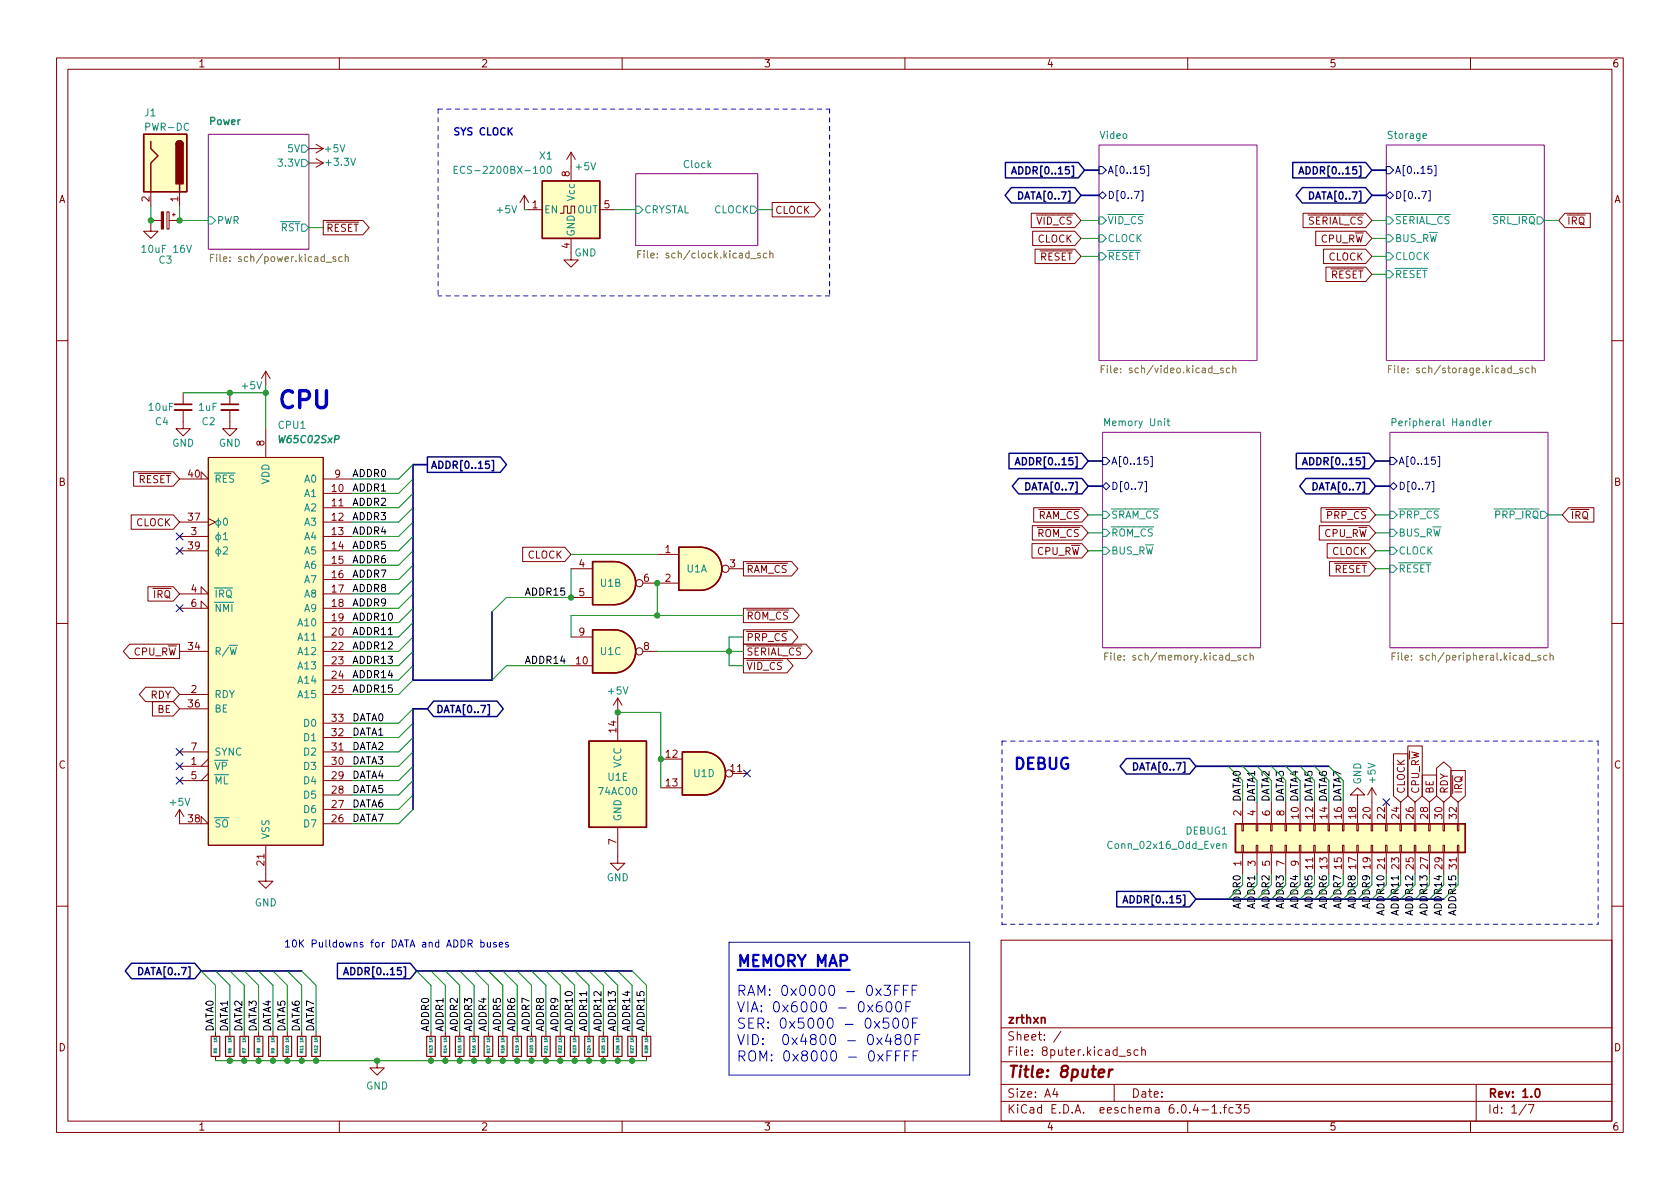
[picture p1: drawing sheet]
<svg xmlns="http://www.w3.org/2000/svg" width="297mm" height="210mm" viewBox="0 0 297 210" stroke-linecap="round" stroke-linejoin="round" font-family="sans-serif">
<g fill="none" stroke="#840000" stroke-width=".18">
<path d="M10 10.2h277v190.1h-277zM12 12.2h273v186.1h-273zM60 10.2v2M110 10.2v2M160 10.2v2M210 10.2v2M260 10.2v2M26.7 39.6v1.3h1.2l-1.2 1.3-1.3-1.3h1.3M26.7 33.9v2.5M26.7 39h1.8M29.5 37.5h.4v3h-.4zM29.9 39h1.8"/>
<path d="M30.5 38h.5M30.7 37.7v.5M31.7 33.9v2.5M54.6 28.8h2.5M54.6 26.3h2.5M55.9 28.1l1.2 .7M55.9 25.5l1.2 .8M57.1 39h7.1l1.1 1.3-1.1 1.2h-7.1zM57.1 28.8l-1.2 .8M57.1 26.3l-1.2 .7M92.7 34.5l-.8 1.3M92.7 34.5v2.6"/>
<path d="M92.7 34.5l.8 1.3M93.3 37.1h2.6M99.1 37.7h.6v-1.3h.6v1.3h.7v-1.3h.6v1.3M101 26.9l-.8 1.3M101 26.9v5.1M101 26.9l.7 1.3M106 37.1h2.6M136.5 35.8h7.5l1.1 1.3-1.1 1.2h-7.5zM182.3 37.7h7.7l1.1 1.3-1.1 1.3h-7.7zM230.4 37.7h11.1l1.1 1.3-1.1 1.3h-11.1zM276.7 37.7h4.5v2.6h-4.5l-1.1-1.3zM101 42.2v3.8h1.2l-1.2 1.2-1.3-1.2h1.3"/>
<path d="M182.6 40.9h7.4l1.1 1.3-1.1 1.2h-7.4zM183 44.1h7l1.1 1.2-1.1 1.3h-7zM232.6 40.9h8.9l1.1 1.3-1.1 1.2h-8.9zM234 44.1h7.5l1.1 1.2-1.1 1.3h-7.5zM234.4 47.2h7.1l1.1 1.3-1.1 1.3h-7.1zM10 60.2h2M32.4 72.5v3.3h1.3l-1.3 1.3-1.3-1.3h1.3M32.4 69.5v2M40.6 72.5v3.3h1.3l-1.3 1.3-1.2-1.3h1.2M40.6 69.5v2M47 65.7l-.8 1.2M47 65.7v2.5"/>
<path d="M47 75.8v5.1M47 65.7l.8 1.2M285 60.2h2M23.2 91.1h7.4l1.1 1.2-1.1 1.3h-7.4zM23.6 83.4h7l1.1 1.3-1.1 1.3h-7zM31.7 84.7h5.1l-1.2-1.3v1.3M31.7 92.3h5.1M31.7 94.9h5.1M31.7 97.4h5.1M36.8 80.9h20.3v68.6h-20.3zM36.8 91.7l1.3 .6-1.3 .7M57.1 87.2h5.1"/>
<path d="M57.1 89.8h5.1M57.1 92.3h5.1M57.1 94.9h5.1M57.1 97.4h5.1M57.1 99.9h5.1M57.1 84.7h5.1M92.4 96.8h7.5l1.1 1.2-1.1 1.3h-7.5zM116.2 98h3.8M131.4 99.3h8.6l1.1 1.3-1.1 1.2h-8.6zM182.5 96.1h8.8l1.1 1.3-1.1 1.3h-8.8zM182.5 93h8.8l1.1 1.2-1.1 1.3h-8.8zM182.8 89.8h8.5l1.1 1.3-1.1 1.2h-8.5z"/>
<path d="M233.3 93h8.8l1.1 1.2-1.1 1.3h-8.8zM233.6 89.8h8.5l1.1 1.3-1.1 1.2h-8.5zM234.7 96.1h7.4l1.1 1.3-1.1 1.3h-7.4zM235.1 99.3h7l1.1 1.3-1.1 1.2h-7zM277.3 89.8h4.5v2.5h-4.5l-1.1-1.2zM10 110.2h2M22.9 113.9h8.8v2.6h-8.8l-1.1-1.3zM26.2 103.8h4.4l1.1 1.2-1.1 1.3h-4.4zM31.7 105h5.1l-1.2-1.2v1.2M31.7 107.6h5.1l-1.2-1.3v1.3M31.7 115.2h5.1M57.1 117.7h5.1"/>
<path d="M57.1 115.2h5.1M57.1 112.6h5.1M57.1 102.5h5.1M57.1 105h5.1M57.1 107.6h5.1M57.1 110.1h5.1M101 117.7h3.8M101 112.6h3.8M101 100.6h3.8M101 105.7h3.8M113.7 115.2h2.5M113.7 103.1h6.3"/>
<path d="M128.9 100.6h2.5M131.4 107.6h8.8l1.1 1.2-1.1 1.3h-8.8zM131.4 116.5h7.7l1.1 1.2-1.1 1.3h-7.7zM131.4 113.9h11.1l1.1 1.3-1.1 1.3h-11.1zM131.4 111.4h8.6l1.1 1.2-1.1 1.3h-8.6zM285 110.2h2M25.7 121.5h4.9l1.1 1.3-1.1 1.3h-4.9l-1.1-1.3zM26.9 124.1h3.7l1.1 1.2-1.1 1.3h-3.7zM31.7 135.5h5.1M31.7 122.8h5.1M31.7 138h5.1M31.7 133h5.1"/>
<path d="M31.7 125.3h5.1M36.8 134.2l-1.2 1.3M36.8 136.8l-1.2 1.2M57.1 135.5h5.1M57.1 122.8h5.1M57.1 120.3h5.1M57.1 138h5.1M57.1 133h5.1M57.1 130.4h5.1M57.1 127.9h5.1M109.2 123.4l-.7 1.3M109.2 123.4v7.7"/>
<path d="M109.2 123.4l.8 1.3M116.8 134.2h3.8M116.8 139.3h3.8M129.5 136.8h2.6M242.6 139.3l-.8 1.3M242.6 139.3v6.4M242.6 139.3l.7 1.3M246.4 133.3h2.5v7.4l-1.3 1.2-1.2-1.2zM248.9 131.9h2.6v8.8l-1.3 1.2-1.3-1.2zM251.5 137.1h2.5v3.6l-1.3 1.2-1.2-1.2zM254 135.8l1.3-1.1 1.2 1.1v4.9l-1.2 1.2-1.3-1.2zM256.5 136.3h2.6v4.4l-1.3 1.2-1.3-1.2z"/>
<path d="M31.7 143.1v2.6h5.1l-1.2-1.3v1.3M31.7 143.1l-.7 1.3M31.7 143.1l.8 1.3M47 149.5v6.3h1.3l-1.3 1.3-1.3-1.3h1.3M57.1 145.7h5.1M57.1 143.1h5.1M57.1 140.6h5.1M109.2 146.3v6.3h1.3l-1.3 1.3-1.3-1.3h1.3M219.6 149.5h.2v1.2h-.2zM219.6 145.7h.2v1.2h-.2zM219.7 141.9v3.8M219.7 150.7v3.9"/>
<path d="M222.1 149.5h.3v1.2h-.3zM222.1 145.7h.3v1.2h-.3zM222.2 141.9v3.8M222.2 150.7v3.9M224.7 149.5h.2v1.2h-.2zM224.7 145.7h.2v1.2h-.2zM224.8 141.9v3.8M224.8 150.7v3.9M227.2 149.5h.3v1.2h-.3zM227.2 145.7h.3v1.2h-.3zM227.3 141.9v3.8M227.3 150.7v3.9"/>
<path d="M229.7 149.5h.3v1.2h-.3zM229.7 145.7h.3v1.2h-.3zM229.9 141.9v3.8M229.9 150.7v3.9M232.3 149.5h.2v1.2h-.2zM232.3 145.7h.2v1.2h-.2zM232.4 141.9v3.8M232.4 150.7v3.9M234.8 149.5h.3v1.2h-.3zM234.8 145.7h.3v1.2h-.3zM234.9 141.9v3.8M234.9 150.7v3.9"/>
<path d="M237.4 149.5h.2v1.2h-.2zM237.4 145.7h.2v1.2h-.2zM237.5 141.9v3.8M237.5 150.7v3.9M239.9 149.5h.3v1.2h-.3zM239.9 145.7h.3v1.2h-.3zM240 140.6h1.3l-1.3-1.3-1.2 1.3h1.2v5.1M240 150.7v3.9M242.4 149.5h.3v1.2h-.3zM242.4 145.7h.3v1.2h-.3zM242.6 150.7v3.9M245 149.5h.2v1.2h-.2z"/>
<path d="M245 145.7h.2v1.2h-.2zM245.1 141.9v3.8M245.1 150.7v3.9M247.5 149.5h.3v1.2h-.3zM247.5 145.7h.3v1.2h-.3zM247.6 141.9v3.8M247.6 150.7v3.9M250.1 149.5h.2v1.2h-.2zM250.1 145.7h.2v1.2h-.2zM250.2 141.9v3.8M250.2 150.7v3.9M252.6 149.5h.3v1.2h-.3z"/>
<path d="M252.6 145.7h.3v1.2h-.3zM252.7 141.9v3.8M252.7 150.7v3.9M255.1 149.5h.3v1.2h-.3zM255.1 145.7h.3v1.2h-.3zM255.3 141.9v3.8M255.3 150.7v3.9M257.7 149.5h.2v1.2h-.2zM257.7 145.7h.2v1.2h-.2zM257.8 141.9v3.8M257.8 150.7v3.9M10 160.2h2"/>
<path d="M177 166.3h108v32h-108zM285 160.2h2M38.1 182.5v.8M38.1 186.8v.8M40.6 182.5v.8M40.6 186.8v.8M43.2 182.5v.8M43.2 186.8v.8M45.7 182.5v.8M45.7 186.8v.8M48.3 182.5v.8M48.3 186.8v.8"/>
<path d="M50.8 182.5v.8M50.8 186.8v.8M53.3 182.5v.8M53.3 186.8v.8M55.9 182.5v.8M55.9 186.8v.8M60 198.3v2M66.7 187.6v1.2h1.2l-1.2 1.3-1.3-1.3h1.3M76.2 182.5v.8M76.2 186.8v.8M78.7 182.5v.8M78.7 186.8v.8"/>
<path d="M81.3 182.5v.8M81.3 186.8v.8M83.8 182.5v.8M83.8 186.8v.8M86.4 182.5v.8M86.4 186.8v.8M88.9 182.5v.8M88.9 186.8v.8M91.4 182.5v.8M91.4 186.8v.8M94 182.5v.8M94 186.8v.8"/>
<path d="M96.5 182.5v.8M96.5 186.8v.8M99.1 182.5v.8M99.1 186.8v.8M101.6 182.5v.8M101.6 186.8v.8M104.1 182.5v.8M104.1 186.8v.8M106.7 182.5v.8M106.7 186.8v.8M109.2 182.5v.8M109.2 186.8v.8"/>
<path d="M110 198.3v2M111.8 182.5v.8M111.8 186.8v.8M114.3 182.5v.8M114.3 186.8v.8M160 198.3v2M177 194.8h108M177 191.8h108M177 187.8h108M177 181.8h108M186.5 192.5l-.4 1h1M186.9 193v1"/>
<path d="M187.6 182.4l-1.3 1.9M197 191.8v3M197.9 186.8h1.1M199.9 185.7l-.4-.1-.2 .2 .1 .3 .5 .1v.4h-.6M201.2 185.7l-.4-.1-.3 .3v.4l.1 .3h.6M201.9 185.8l.2-.2 .3 .1 .1 .9M201.9 185.1v1.5M210 198.3v2M212.5 196.3h1.1M214.3 195.8l.4-.5v1.5M214.3 196.8h.8M215.8 196.7v.1"/>
<path d="M216.3 195.8h.6M216.9 195.3l-.4 .2v1.3M218 195.9l-.4-.1-.3 .3v.4l.1 .3h.6M218.5 195.3h.9l-.5 .6 .5 .1v.7l-.3 .1h-.4l-.2-.1M220.8 195.3h-.7l-.1 .7 .2-.1 .5 .1 .2 .2-.1 .5-.2 .1-.6-.1M260 198.3v2M261 191.8v6.5M269.9 195.3l-1.3 1.9M270.2 195.3h1l-.6 1.5"/>
<circle cx="113" cy="103.1" r=".63"/>
<circle cx="113" cy="115.2" r=".63"/>
<circle cx="128.3" cy="100.6" r=".63"/>
<circle cx="128.9" cy="136.8" r=".63"/>
</g>
<path d="M30.9 71.5h3M39.1 71.5h3.1M271.6 192.6l.2-.1a.82 .82 0 0 1 .6 .7 .82 .82 0 0 1-.3 .8h-.2a.81 .81 0 0 1-.6-.6 .81 .81 0 0 1 .3-.8z" fill="none" stroke="#840000" stroke-width=".3"/>
<path d="M194.3 189.8l.9-.2v-.4l-.2-.1-.6 .1-.2 1 .3 .3 .5-.1M196.2 189.1l-.2 1.4M196.7 189.1l-.4 .1-.2 .3" fill="none" stroke="#840000" stroke-width=".4"/>
<g fill="#fff" stroke="#fff" stroke-width=".18">
<path d="M194.9 76.4h28v38.1h-28z"/>
<path d="M245.1 25.6h27.9v38.1h-27.9z"/>
<path d="M194.3 25.6h27.9v38.1h-27.9z"/>
<path d="M245.7 76.4h28v38.1h-28z"/>
<path d="M112.4 30.7h21.6v12.7h-21.6z"/>
<path d="M36.8 23.7h17.8v20.4h-17.8z"/>
</g>
<path d="M36.8 23.7h17.8v20.4h-17.8zM112.4 30.7h21.6v12.7h-21.6zM194.3 25.6h27.9v38.1h-27.9zM245.1 25.6h27.9v38.1h-27.9zM194.9 76.4h28v38.1h-28zM245.7 76.4h28v38.1h-28z" fill="none" stroke="#840084" stroke-width=".18"/>
<g fill="none" stroke="#000084" stroke-width=".18">
<path d="M194.3 29.5h.6l.7 .6-.7 .6h-.6zM194.9 33.9l.7 .6-.7 .7-.6-.7zM201.8 33.7h.3v1.8h-.3M202.3 29.4h-.6v.6l.1-.1h.5l.1 .2-.1 .4-.2 .2-.4-.2M202.8 29.3h.3v1.8h-.3M245.1 29.5h.6l.7 .6-.7 .6h-.6zM245.7 33.9l.7 .6-.7 .7-.6-.7zM252.6 33.7h.3v1.8h-.3M253.1 29.4h-.6v.6l.1-.1h.5l.1 .2-.1 .4-.2 .2-.4-.2M253.6 29.3h.3v1.8h-.3M31.1 94.3l1.3 1.2M31.1 96.8l1.3 1.2"/>
<path d="M32.4 94.3l-1.3 1.2M32.4 96.8l-1.3 1.2M194.9 80.9h.7l.6 .6-.6 .7h-.7zM194.9 86l.7-.7 .6 .7-.6 .6zM202.4 85.2h.3v1.8h-.3M203 80.8h-.7v.6l.2-.1 .4 .1 .1 .2v.4l-.2 .1-.5-.1M203.4 80.7h.3v1.8h-.3M245.7 86l.7-.7 .6 .7-.6 .6zM245.7 80.9h.7l.6 .6-.6 .7h-.7zM253.2 85.2h.3v1.8h-.3M253.8 80.8h-.7v.6l.2-.1 .4 .1 .1 .2v.4l-.2 .1-.5-.1M254.2 80.7h.3v1.8h-.3"/>
<path d="M31.1 107l1.3 1.2M32.4 107l-1.3 1.2M31.1 137.4l1.3 1.3M31.1 134.9l1.3 1.2M31.1 132.4l1.3 1.2M32.4 137.4l-1.3 1.3M32.4 134.9l-1.3 1.2M32.4 132.4l-1.3 1.2M131.5 136.2l1.2 1.2M132.7 136.2l-1.2 1.2M244.5 141.2l1.2 1.3M245.7 141.2l-1.2 1.3"/>
</g>
<g fill="none" stroke="#008484" stroke-width=".18">
<path d="M36.8 38.3h.7l.6 .7-.6 .6h-.7zM53.3 25.6h.7l.6 .7-.6 .6h-.7zM53.3 28.2h.7l.6 .6-.6 .7h-.7zM53.3 39.6h.7l.6 .7-.6 .6h-.7zM80.3 30h.4M80.9 29.4h-.6v1.3h.6M96.9 29.5l.1-.1a.68 .68 0 0 1 .5 .6 .68 .68 0 0 1-.5 .7l-.1-.2-.2-.3zM112.4 36.4h.6l.7 .7-.7 .6h-.6zM132.7 36.4h.6l.7 .7-.7 .6h-.6zM194.3 38.3h.6l.7 .7-.7 .6h-.6zM245.1 38.3h.6l.7 .7-.7 .6h-.6zM271.8 38.3h.6l.6 .7-.6 .6h-.6z"/>
<path d="M25.1 43.7l.3-.3v1.2M25.1 44.6h.7M33 43.4l.4 1.2 .5-1.2M194.3 41.5h.6l.7 .7-.7 .6h-.6zM194.3 44.7h.6l.7 .6-.7 .7h-.6zM245.1 41.5h.6l.7 .7-.7 .6h-.6zM245.1 44.7h.6l.7 .6-.7 .7h-.6zM245.1 47.9h.6l.7 .6-.7 .6h-.6zM206.3 74.4h.5M206.5 74v1.1l.3 .2M246.1 74.7l.6-.1 .2-.2-.1-.3-.7-.1v1.3M262.2 74.9l.6-.2v-.2l-.4-.1-.2 .2 .1 .6h.5"/>
<path d="M263.4 74.4v.9M263.7 74.4l-.3 .3M38.6 91.6v1.7M38.6 94.2v1.7M38.6 96.7v1.7M39.5 94.5l.4-.3v1.2M39.5 96.8l.5-.1 .2 .4-.8 .9h.8M39.5 95.4h.7M39.7 91.7l.1-.1a.68 .68 0 0 1 .4 .7 .68 .68 0 0 1-.4 .6 .84 .84 0 0 1-.1-1.2zM194.9 90.4h.7l.6 .7-.6 .6h-.7zM194.9 93.6h.7l.6 .6-.6 .7h-.7zM194.9 96.8h.7l.6 .6-.6 .6h-.7z"/>
<path d="M245.7 96.8h.7l.6 .6-.6 .6h-.7zM245.7 93.6h.7l.6 .6-.6 .7h-.7zM245.7 90.4h.7l.6 .7-.6 .6h-.7zM245.7 99.9h.7l.6 .7-.6 .6h-.7zM272.4 90.4h.6l.7 .7-.7 .6h-.6zM39 106.9v1.2l-.8-1.2v1.2M39.6 108.1v-1.2l.4 .9 .4-.9v1.2M41 106.9v1.2M38.2 138.6v-1.3l.4 1 .5-1v1.3M39.7 137.3v1.3h.6M216.2 149.3l.2-.1 .3 .1 .1 .7M216.2 149.2v.8"/>
<circle cx="38.6" cy="95" r=".44"/>
<circle cx="38.6" cy="92.5" r=".44"/>
<circle cx="38.6" cy="97.6" r=".44"/>
</g>
<g fill="none" stroke="#848400" stroke-width=".18">
<path d="M37.2 45.6h.4M37.8 45h-.6v1.2M59.3 45.5l-.3-.1-.1 .2v.2l.4 .1v.3h-.4M60.5 45.5l-.4-.1-.2 .2 .1 .6h.5M61 45.5l.2-.1 .3 .1 .1 .7M61 45v1.2M112.8 44.9h.4M113.4 44.3h-.6v1.3M134.4 44.8h-.3l-.2 .1 .1 .2 .4 .1v.3h-.5M135.6 44.8h-.4l-.2 .2 .1 .5h.5M136.1 44.9l.2-.1h.3l.1 .8M136.1 44.3v1.3"/>
<path d="M194.7 65.3h.4M195.3 64.7h-.6v1.2M216.3 65.1h-.3l-.2 .2 .1 .1 .4 .2v.3h-.5M217.4 65.1h-.3l-.3 .2 .1 .6h.5M218 65.2l.2-.1h.3v.8M218 64.7v1.2M245.5 65.3h.4M246.1 64.7h-.6v1.2M269.2 65.1h-.3l-.2 .2 .1 .1 .4 .2v.3h-.5M270.3 65.1h-.3l-.3 .2 .2 .6h.4M270.9 65.2l.2-.1h.3v.8M270.9 64.7v1.2"/>
<path d="M195.3 116.1h.5M195.9 115.5h-.6v1.2M219.3 115.9h-.3l-.1 .2v.1l.4 .2v.3h-.4M220.5 115.9h-.4l-.2 .2 .1 .6h.5M221 116l.2-.1h.3l.1 .8M221 115.5v1.2M246.1 116.1h.4M246.7 115.5h-.6v1.2M247.2 115.5v.1M247.2 115.9v.8M270.7 116.9h.9M272.4 115.9h-.3l-.2 .2 .1 .1 .4 .2v.3h-.5"/>
<path d="M273.5 115.9h-.3l-.3 .2 .1 .6h.5M274.1 116l.1-.1h.4v.8M274.1 115.5v1.2"/>
</g>
<g fill="none" stroke="#840000" stroke-width=".2">
<path d="M37.3 183.3h1.6v3.5h-1.6zM39.9 183.3h1.5v3.5h-1.5zM42.4 183.3h1.5v3.5h-1.5zM45 183.3h1.5v3.5h-1.5zM47.5 183.3h1.5v3.5h-1.5zM50 183.3h1.6v3.5h-1.6zM52.6 183.3h1.5v3.5h-1.5zM55.1 183.3h1.5v3.5h-1.5zM75.4 183.3h1.6v3.5h-1.6zM78 183.3h1.5v3.5h-1.5zM80.5 183.3h1.5v3.5h-1.5zM83.1 183.3h1.5v3.5h-1.5z"/>
<path d="M85.6 183.3h1.5v3.5h-1.5zM88.1 183.3h1.6v3.5h-1.6zM90.7 183.3h1.5v3.5h-1.5zM93.2 183.3h1.5v3.5h-1.5zM95.8 183.3h1.5v3.5h-1.5zM98.3 183.3h1.5v3.5h-1.5zM100.8 183.3h1.6v3.5h-1.6zM103.4 183.3h1.5v3.5h-1.5zM105.9 183.3h1.5v3.5h-1.5zM108.5 183.3h1.5v3.5h-1.5zM111 183.3h1.5v3.5h-1.5zM113.5 183.3h1.6v3.5h-1.6z"/>
</g>
<g fill="#ffffc2" stroke="#ffffc2" stroke-width=".18">
<path d="M108.6 111.4a3.8 3.8 0 0 1 3.8 3.8 3.8 3.8 0 0 1-3.8 3.8z"/>
<path d="M104.8 111.4h3.8v7.6h-3.8z"/>
<path d="M25.4 23.7h7.6v10.2h-7.6z"/>
<path d="M123.8 96.8a3.8 3.8 0 0 1 3.8 3.8 3.8 3.8 0 0 1-3.8 3.8z"/>
<path d="M120 96.8h3.8v7.6h-3.8z"/>
<path d="M36.8 80.9h20.3v68.6h-20.3z"/>
<path d="M108.6 99.3a3.8 3.8 0 0 1 3.8 3.8 3.8 3.8 0 0 1-3.8 3.8z"/>
<path d="M104.8 99.3h3.8v7.6h-3.8z"/>
<path d="M124.5 133a3.8 3.8 0 0 1 3.8 3.8 3.8 3.8 0 0 1-3.8 3.8z"/>
<path d="M120.6 133h3.9v7.6h-3.9z"/>
<path d="M95.9 32h10.1v10.2h-10.1z"/>
<path d="M104.1 131.1h10.2v15.2h-10.2z"/>
<path d="M218.4 145.7h40.7v5h-40.7z"/>
</g>
<path d="M25.4 23.7h7.6v10.2h-7.6zM26.7 25v1.3l1.2 1.3-1.2 1.2v5.1M31.1 25.5a.64 .64 0 0 1 .6-.6 .64 .64 0 0 1 .7 .6M31.7 32.6v1.3M95.9 32h10.1v10.2h-10.1zM104.8 99.3h3.8a3.8 3.8 0 0 1 3.8 3.8 3.8 3.8 0 0 1-3.8 3.8h-3.8zM120 96.8h3.8a3.8 3.8 0 0 1 3.8 3.8 3.8 3.8 0 0 1-3.8 3.8h-3.8zM104.8 111.4h3.8a3.8 3.8 0 0 1 3.8 3.8 3.8 3.8 0 0 1-3.8 3.8h-3.8zM104.1 131.1h10.2v15.2h-10.2zM120.6 133h3.9a3.8 3.8 0 0 1 3.8 3.8 3.8 3.8 0 0 1-3.8 3.8h-3.9zM218.4 145.7h40.7v5h-40.7z" fill="none" stroke="#840000" stroke-width=".25"/>
<g fill="#840000" stroke="#840000" stroke-width=".25">
<path d="M31.3 25.1a.64 .64 0 0 1 .7-.2 .64 .64 0 0 1 .4 .6h-1.3z"/>
<path d="M31.1 25.5h1.3v7h-1.3z"/>
</g>
<path d="M28.5 37.5h.4v3h-.4z" fill="#840000" stroke="#840000" stroke-width=".18"/>
<path d="M30.9 72.5h3M39.1 72.5h3.1" fill="none" stroke="#840000" stroke-width=".33"/>
<g fill="none" stroke="#000084" stroke-width=".25">
<path d="M177.8 28.7h12.9l1.1 1.4-1.1 1.4h-12.9zM178.8 33.2h11.2l1.1 1.3-1.1 1.4h-11.2l-1.1-1.4zM178.9 30.8l.4-1.3 .4 1.3M179 30.4h.6M180.1 33.9a.64 .64 0 0 1 .7 .7 .64 .64 0 0 1-.7 .6zM228.6 28.7h12.9l1.1 1.4-1.1 1.4h-12.9zM229.7 30.8l.4-1.3 .4 1.3M229.8 30.4h.6M230.3 33.2h11.2l1.1 1.3-1.1 1.4h-11.2l-1.2-1.4zM231.5 33.9a.64 .64 0 0 1 .8 .7 .64 .64 0 0 1-.8 .6zM75.6 80.8h12.9l1.1 1.4-1.1 1.3h-12.9zM87 81.4h.3v1.9h-.3"/>
<path d="M178.4 80.2h12.9l1.1 1.3-1.1 1.4h-12.9zM179.5 82.2l.4-1.3 .4 1.3M179.6 81.8h.6M180.1 84.6h11.2l1.1 1.4-1.1 1.3h-11.2l-1.1-1.3zM181.4 85.4a.64 .64 0 0 1 .7 .6 .64 .64 0 0 1-.7 .6zM229.2 80.2h12.9l1.1 1.3-1.1 1.4h-12.9zM230.3 82.2l.4-1.3 .4 1.3M230.4 81.8h.6M230.9 84.6h11.2l1.1 1.4-1.1 1.3h-11.2l-1.1-1.3zM232.2 85.4a.64 .64 0 0 1 .7 .6 .64 .64 0 0 1-.7 .6zM76.7 124h11.2l1.1 1.3-1.1 1.4h-11.2l-1.1-1.4zM199.1 134.1h11.2l1.2 1.4-1.2 1.4h-11.2l-1.1-1.4z"/>
<path d="M200.4 134.9a.64 .64 0 0 1 .8 .6 .64 .64 0 0 1-.8 .7zM197.5 157.6h12.8l1.2 1.4-1.2 1.4h-12.8zM198.6 159.7l.4-1.3 .4 1.3M198.7 159.3h.6M23.3 170.3h11.1l1.2 1.4-1.2 1.4h-11.1l-1.2-1.4zM24.5 171.1a.64 .64 0 0 1 .8 .6 .64 .64 0 0 1-.8 .7zM59.7 170.3h12.8l1.2 1.4-1.2 1.4h-12.8zM60.8 172.4l.4-1.3 .4 1.3M60.9 172h.6"/>
</g>
<g fill="none" stroke="#0000c2" stroke-width=".18">
<path d="M85 166.7l.4-.1 .2 .3-.1 .5h-.5M85 166.2v1.3M86.2 166.6v.8l.3 .1 .2-.1M86.7 166.6v.9M87.7 166.7l-.3-.1-.1 .2v.2l.4 .1v.3h-.4M88.3 167.1l.6-.2-.1-.2-.3-.1-.2 .2v.6h.5M89.9 166.7l-.3-.1-.2 .2v.2l.5 .1v.3h-.5M128.9 166.6h42.5v23.5h-42.5zM155.8 177.1a.71 .71 0 0 0-.9 .8v.7l.2 .2 .5 .1 .3-.1 .1-.6-.2-.3-.5-.1-.4 .4M156.3 174.2h1.1l-.6 .7a.49 .49 0 0 1 .6 .4v.4l-.1 .2-.7 .1-.3-.1M156.9 177.2a.43 .43 0 0 1 .7 .3 .93 .93 0 0 1-.5 1.4 1.2 1.2 0 0 1-.2-1.7zM158.2 175.1h.6"/>
<path d="M158.6 177.2a.43 .43 0 0 1 .7 .3 .93 .93 0 0 1-.5 1.4 1.2 1.2 0 0 1-.2-1.7zM159.1 174.2h-.9v1.8M159.7 175.1h.6M160.2 178h.6M160.6 174.2h-.9v1.8M161 177.1h-.8v1.8M161.3 175.1h.6M162.1 174.2h-.8v1.8M157 182.8l-.4 1.3h1.1M157.1 180h-.9l-.1 .9 .3-.2 .6 .1 .2 .3-.1 .6-.3 .1h-.4l-.3-.1M157.4 183.5v1.2M157.7 185.8h-.9v1.8"/>
<path d="M158 180.2a.43 .43 0 0 1 .5-.2 .43 .43 0 0 1 .3 .4 .93 .93 0 0 1-.5 1.4 1.1 1.1 0 0 1-.3-1.6zM158.4 186.7h.6M158.6 183.7l-.3-.3 .1-.3 .2-.2 .5 .1 .2 .3-.1 .2-.7 .3-.2 .2v.4l.3 .3 .5-.1 .2-.2-.1-.5-.2-.2M159.2 185.8h-.8v1.8M159.7 180.2a.43 .43 0 0 1 .5-.2 .43 .43 0 0 1 .3 .4 .93 .93 0 0 1-.5 1.4 1.1 1.1 0 0 1-.3-1.6zM159.9 186.7h.6M160.2 183.1a.43 .43 0 0 1 .4-.2 .43 .43 0 0 1 .3 .4 .93 .93 0 0 1-.5 1.4 1.1 1.1 0 0 1-.2-1.6zM160.8 185.8h-.9v1.8M161.4 180.9h.6M161.5 186.7h.6M161.8 183.8h.6M162.2 180h-.8v1.8"/>
<path d="M162.3 185.8h-.8v1.8M162.7 182.9h-.9v1.8"/>
</g>
<path d="M77.5 19.3v33M77.5 19.3h69.2M146.7 19.3v33M146.7 52.3h-69.2M177.2 131.1h105.4M177.2 131.1v32.3M282.6 131.1v32.3M177.2 163.4h105.4" fill="none" stroke="#0000c2" stroke-width=".18" stroke-dasharray=".8 .8"/>
<g fill="none" stroke="#000084" stroke-width=".3">
<path d="M191.1 34.5h3.2M191.8 30.1h2.5M242.6 34.5h2.5M242.6 30.1h2.5M75.6 82.2h-2.6v38.1h14v-12.1M192.4 81.5h2.5M192.4 86h2.5M243.2 81.5h2.5M243.2 86h2.5M75.6 125.3h-2.6v17.8M211.5 135.5h23.4M211.5 159h43.8"/>
<path d="M35.6 171.7h17.7M73.7 171.7h38.1"/>
</g>
<g fill="none" stroke="#008400" stroke-width=".18">
<path d="M26.7 36.4v3.2M31.7 36.4v2.6h5.1M92.7 37.1h.6M108.6 37.1h3.8M134 37.1h2.5M191.1 39h3.2M242.6 39h2.5M273 39h2.6M54.6 40.3h2.5M191.1 45.3h3.2M191.1 42.2h3.2M242.6 45.3h2.5"/>
<path d="M242.6 42.2h2.5M242.6 48.5h2.5M32.4 69.5h14.6M47 68.2v7.6M73 97.4l-2.5 2.5h-8.3M73 94.9l-2.5 2.5h-8.3M73 99.9l-2.5 2.6h-8.3M73 84.7l-2.5 2.5h-8.3M73 89.8l-2.5 2.5h-8.3M73 87.2l-2.5 2.6h-8.3M73 82.2l-2.5 2.5h-8.3M73 92.3l-2.5 2.6h-8.3"/>
<path d="M101 98h15.2M192.4 97.4h2.5M192.4 94.2h2.5M192.4 91.1h2.5M243.2 97.4h2.5M243.2 94.2h2.5M243.2 91.1h2.5M273.7 91.1h2.5M73 105l-2.5 2.6h-8.3M73 102.5l-2.5 2.5h-8.3M73 115.2l-2.5 2.5h-8.3M73 112.6l-2.5 2.6h-8.3"/>
<path d="M73 110.1l-2.5 2.5h-8.3M73 107.6l-2.5 2.5h-8.3M73 117.7l-2.5 2.6h-8.3M101 100.6v5.1h-11.5l-2.5 2.5M101 117.7h-11.5l-2.5 2.6M116.2 115.2h15.2M116.2 103.1v5.7M131.4 108.8h-30.4v3.8M131.4 112.6h-2.5v5.1h2.5M243.2 100.6h2.5M73 127.9l-2.5 2.5h-8.3M73 125.3l-2.5 2.6h-8.3"/>
<path d="M73 120.3l-2.5 2.5h-8.3M73 130.4l-2.5 2.6h-8.3M73 133l-2.5 2.5h-8.3M73 135.5l-2.5 2.5h-8.3M73 138l-2.5 2.6h-8.3M109.2 126h7.6v13.3M217.2 135.5l2.5 2.5v3.9M219.7 135.5l2.5 2.5v3.9M222.2 135.5l2.6 2.5v3.9M224.8 135.5l2.5 2.5v3.9M227.3 135.5l2.6 2.5v3.9M229.9 135.5l2.5 2.5v3.9"/>
<path d="M232.4 135.5l2.5 2.5v3.9M234.9 135.5l2.6 2.5v3.9M73 140.6l-2.5 2.5h-8.3M73 143.1l-2.5 2.6h-8.3M219.7 156.5l-2.5 2.5M222.2 156.5l-2.5 2.5M224.8 156.5l-2.6 2.5M227.3 156.5l-2.5 2.5M229.9 156.5l-2.6 2.5M232.4 156.5l-2.5 2.5M234.9 156.5l-2.5 2.5M237.5 156.5l-2.6 2.5"/>
<path d="M240 156.5l-2.5 2.5M242.6 156.5l-2.6 2.5M245.1 156.5l-2.5 2.5M247.6 156.5l-2.5 2.5M250.2 156.5l-2.6 2.5M252.7 156.5l-2.5 2.5M255.3 156.5l-2.6 2.5M257.8 156.5l-2.5 2.5M35.6 171.7l2.5 2.5v8.3M38.1 171.7l2.5 2.5v8.3M40.6 171.7l2.6 2.5v8.3M43.2 171.7l2.5 2.5v8.3"/>
<path d="M45.7 171.7l2.6 2.5v8.3M48.3 171.7l2.5 2.5v8.3M50.8 171.7l2.5 2.5v8.3M53.3 171.7l2.6 2.5v8.3M73.7 171.7l2.5 2.5v8.3M76.2 171.7l2.5 2.5v8.3M78.7 171.7l2.6 2.5v8.3M81.3 171.7l2.5 2.5v8.3M83.8 171.7l2.6 2.5v8.3M86.4 171.7l2.5 2.5v8.3M88.9 171.7l2.5 2.5v8.3M91.4 171.7l2.6 2.5v8.3"/>
<path d="M94 171.7l2.5 2.5v8.3M96.5 171.7l2.6 2.5v8.3M99.1 171.7l2.5 2.5v8.3M101.6 171.7l2.5 2.5v8.3M104.1 171.7l2.6 2.5v8.3M106.7 171.7l2.5 2.5v8.3M109.2 171.7l2.6 2.5v8.3M111.8 171.7l2.5 2.5v8.3M38.1 187.6h76.2"/>
</g>
<g fill="#008400" stroke="#008400" stroke-width=".18">
<circle cx="45.7" cy="187.6" r=".46"/>
<circle cx="48.3" cy="187.6" r=".46"/>
<circle cx="40.6" cy="187.6" r=".46"/>
<circle cx="50.8" cy="187.6" r=".46"/>
<circle cx="43.2" cy="187.6" r=".46"/>
<circle cx="78.7" cy="187.6" r=".46"/>
<circle cx="66.7" cy="187.6" r=".46"/>
<circle cx="76.2" cy="187.6" r=".46"/>
<circle cx="53.3" cy="187.6" r=".46"/>
<circle cx="55.9" cy="187.6" r=".46"/>
<circle cx="81.3" cy="187.6" r=".46"/>
<circle cx="101.6" cy="187.6" r=".46"/>
<circle cx="106.7" cy="187.6" r=".46"/>
<circle cx="104.1" cy="187.6" r=".46"/>
<circle cx="94" cy="187.6" r=".46"/>
<circle cx="91.4" cy="187.6" r=".46"/>
<circle cx="88.9" cy="187.6" r=".46"/>
<circle cx="86.4" cy="187.6" r=".46"/>
<circle cx="83.8" cy="187.6" r=".46"/>
<circle cx="99.1" cy="187.6" r=".46"/>
<circle cx="96.5" cy="187.6" r=".46"/>
<circle cx="111.8" cy="187.6" r=".46"/>
<circle cx="109.2" cy="187.6" r=".46"/>
<circle cx="128.9" cy="115.2" r=".46"/>
<circle cx="47" cy="69.5" r=".46"/>
<circle cx="40.6" cy="69.5" r=".46"/>
<circle cx="26.7" cy="39" r=".46"/>
<circle cx="31.7" cy="39" r=".46"/>
<circle cx="109.2" cy="126" r=".46"/>
<circle cx="116.8" cy="134.2" r=".46"/>
<circle cx="116.2" cy="108.8" r=".46"/>
<circle cx="116.2" cy="103.1" r=".46"/>
<circle cx="101" cy="105.7" r=".46"/>
</g>
<text font-size="4.2" fill="#0000c2" x="48.9" y="72.2">CPU</text>
<g font-size="2.8" fill="#0000c2">
<text x="179.1" y="136.1">DEBUG</text>
<text x="130.2" y="171">MEMORY MAP</text>
<text x="130.2" y="174.2">~{</text>
<text x="143" y="174.2">}</text>
</g>
<text font-size="2.8" fill="#840000" x="178" y="190.6">Title: 8puter</text>
<g font-size="2.5" fill="#0000c2">
<text x="130.2" y="176.1">RAM: 0x0000 - 0x3FFF</text>
<text x="130.2" y="179">VIA: 0x6000 - 0x600F</text>
<text x="130.2" y="181.9">SER: 0x5000 - 0x500F</text>
<text x="130.2" y="184.8">VID: 0x4800 - 0x480F</text>
<text x="130.2" y="187.7">ROM: 0x8000 - 0xFFFF</text>
</g>
<g font-size="2.1" fill="#840000">
<text x="178" y="184">Sheet: /</text>
<text x="178" y="181">zrthxn</text>
<text x="178" y="186.7">File: 8puter.kicad_sch</text>
<text x="178" y="196.9">KiCad E.D.A. eeschema 6.0.4-1.fc35</text>
<text x="178" y="194.1">Size: A4</text>
<text x="200" y="194.1">Date:</text>
<text x="263" y="194.1">Rev: 1.0</text>
<text x="263" y="196.9">Id: 1/7</text>
</g>
<g font-size="1.8" fill="#840000">
<text x="35" y="11.9">1</text>
<text x="85" y="11.9">2</text>
<text x="135" y="11.9">3</text>
<text x="185" y="11.9">4</text>
<text x="235" y="11.9">5</text>
<text x="285" y="11.9">6</text>
<text x="10.3" y="35.9">A</text>
<text x="26.4" y="35.7" transform="rotate(-90 26.4 35.7)">2</text>
<text x="31.5" y="35.7" transform="rotate(-90 31.5 35.7)">1</text>
<text x="100.7" y="31.2" transform="rotate(-90 100.7 31.2)">8</text>
<text x="285.3" y="35.9">A</text>
<text x="57.6" y="41">~{RESET}</text>
<text x="94.1" y="36.8">1</text>
<text x="106.8" y="36.8">5</text>
<text x="137" y="37.8">CLOCK</text>
<text x="181.9" y="39.7">~{VID_CS}</text>
<text x="229.8" y="39.7">~{SERIAL_CS}</text>
<text x="277" y="39.7">~{IRQ}</text>
<text x="100.7" y="43.9" transform="rotate(-90 100.7 43.9)">4</text>
<text x="182.4" y="46.1">~{RESET}</text>
<text x="183.4" y="42.9">CLOCK</text>
<text x="232.1" y="42.9">CPU_R~{W}</text>
<text x="234.9" y="46.1">CLOCK</text>
<text x="233.9" y="49.2">~{RESET}</text>
<text x="46.7" y="78.8" transform="rotate(-90 46.7 78.8)">8</text>
<text x="10.3" y="85.9">B</text>
<text x="23" y="85.4">~{RESET}</text>
<text x="33.3" y="84.4">40</text>
<text x="58.7" y="87">10</text>
<text x="58.7" y="89.5">11</text>
<text x="59.2" y="84.4">9</text>
<text x="285.3" y="85.9">B</text>
<text x="24" y="93">CLOCK</text>
<text x="33.3" y="92.1">37</text>
<text x="33.8" y="94.6">3</text>
<text x="58.7" y="92.1">12</text>
<text x="58.7" y="94.6">13</text>
<text x="182" y="95">~{ROM_CS}</text>
<text x="182.1" y="91.8">~{RAM_CS}</text>
<text x="232.7" y="95">CPU_R~{W}</text>
<text x="233.3" y="91.8">~{PRP_CS}</text>
<text x="277.7" y="91.8">~{IRQ}</text>
<text x="33.3" y="97.1">39</text>
<text x="58.7" y="97.1">14</text>
<text x="58.7" y="99.7">15</text>
<text x="93.2" y="98.8">CLOCK</text>
<text x="102.4" y="100.3">4</text>
<text x="117.6" y="97.8">1</text>
<text x="129" y="100.3">3</text>
<text x="131.9" y="101.3">~{RAM_CS}</text>
<text x="181.9" y="98.1">CPU_R~{W}</text>
<text x="234.5" y="101.3">~{RESET}</text>
<text x="235.5" y="98.1">CLOCK</text>
<text x="25.8" y="105.7">~{IRQ}</text>
<text x="33.8" y="104.8">4</text>
<text x="33.8" y="107.3">6</text>
<text x="58.7" y="102.2">16</text>
<text x="58.7" y="104.8">17</text>
<text x="58.7" y="107.3">18</text>
<text x="102.4" y="105.4">5</text>
<text x="113.8" y="102.9">6</text>
<text x="117.6" y="102.9">2</text>
<text x="58.7" y="109.8">19</text>
<text x="58.7" y="112.4">20</text>
<text x="102.4" y="112.4">9</text>
<text x="131.9" y="109.6">~{ROM_CS}</text>
<text x="131.9" y="113.4">~{PRP_CS}</text>
<text x="22.2" y="115.9">CPU_R~{W}</text>
<text x="33.3" y="114.9">34</text>
<text x="58.7" y="114.9">22</text>
<text x="58.7" y="117.5">23</text>
<text x="101.9" y="117.5">10</text>
<text x="113.8" y="114.9">8</text>
<text x="131.9" y="118.4">~{VID_CS}</text>
<text x="131.9" y="115.9">~{SERIAL_CS}</text>
<text x="26.6" y="123.5">RDY</text>
<text x="33.3" y="125.1">36</text>
<text x="33.8" y="122.5">2</text>
<text x="58.7" y="120">24</text>
<text x="58.7" y="122.5">25</text>
<text x="27.9" y="126.1">BE</text>
<text x="58.7" y="130.2">32</text>
<text x="58.7" y="127.6">33</text>
<text x="109" y="129.5" transform="rotate(-90 109 129.5)">14</text>
<text x="10.3" y="135.9">C</text>
<text x="33.8" y="135.2">1</text>
<text x="33.8" y="137.8">5</text>
<text x="33.8" y="132.7">7</text>
<text x="58.7" y="137.8">29</text>
<text x="58.7" y="135.2">30</text>
<text x="58.7" y="132.7">31</text>
<text x="117.8" y="134">12</text>
<text x="129.2" y="136.5">11</text>
<text x="285.3" y="135.9">C</text>
<text x="58.7" y="142.9">27</text>
<text x="58.7" y="140.3">28</text>
<text x="117.8" y="139.1">13</text>
<text x="248.4" y="140.4" transform="rotate(-90 248.4 140.4)">CLOCK</text>
<text x="250.9" y="140.4" transform="rotate(-90 250.9 140.4)">CPU_R~{W}</text>
<text x="253.5" y="140.4" transform="rotate(-90 253.5 140.4)">BE</text>
<text x="256" y="140.4" transform="rotate(-90 256 140.4)">RDY</text>
<text x="258.5" y="140.4" transform="rotate(-90 258.5 140.4)">~{IRQ}</text>
<text x="33.3" y="145.4">38</text>
<text x="58.7" y="145.4">26</text>
<text x="109" y="149.3" transform="rotate(-90 109 149.3)">7</text>
<text x="219.5" y="144.3" transform="rotate(-90 219.5 144.3)">2</text>
<text x="222" y="144.3" transform="rotate(-90 222 144.3)">4</text>
<text x="224.5" y="144.3" transform="rotate(-90 224.5 144.3)">6</text>
<text x="227.1" y="144.3" transform="rotate(-90 227.1 144.3)">8</text>
<text x="239.8" y="144.7" transform="rotate(-90 239.8 144.7)">18</text>
<text x="242.3" y="144.7" transform="rotate(-90 242.3 144.7)">20</text>
<text x="244.9" y="144.7" transform="rotate(-90 244.9 144.7)">22</text>
<text x="247.4" y="144.7" transform="rotate(-90 247.4 144.7)">24</text>
<text x="249.9" y="144.7" transform="rotate(-90 249.9 144.7)">26</text>
<text x="252.5" y="144.7" transform="rotate(-90 252.5 144.7)">28</text>
<text x="255" y="144.7" transform="rotate(-90 255 144.7)">30</text>
<text x="257.6" y="144.7" transform="rotate(-90 257.6 144.7)">32</text>
<text x="46.7" y="153" transform="rotate(-90 46.7 153)">21</text>
<text x="219.5" y="153.1" transform="rotate(-90 219.5 153.1)">1</text>
<text x="222" y="153.1" transform="rotate(-90 222 153.1)">3</text>
<text x="224.5" y="153.1" transform="rotate(-90 224.5 153.1)">5</text>
<text x="227.1" y="153.1" transform="rotate(-90 227.1 153.1)">7</text>
<text x="229.6" y="153.1" transform="rotate(-90 229.6 153.1)">9</text>
<text x="232.2" y="153.6" transform="rotate(-90 232.2 153.6)">11</text>
<text x="234.7" y="153.6" transform="rotate(-90 234.7 153.6)">13</text>
<text x="237.2" y="153.6" transform="rotate(-90 237.2 153.6)">15</text>
<text x="239.8" y="153.6" transform="rotate(-90 239.8 153.6)">17</text>
<text x="242.3" y="153.6" transform="rotate(-90 242.3 153.6)">19</text>
<text x="244.9" y="153.6" transform="rotate(-90 244.9 153.6)">21</text>
<text x="247.4" y="153.6" transform="rotate(-90 247.4 153.6)">23</text>
<text x="249.9" y="153.6" transform="rotate(-90 249.9 153.6)">25</text>
<text x="252.5" y="153.6" transform="rotate(-90 252.5 153.6)">27</text>
<text x="255" y="153.6" transform="rotate(-90 255 153.6)">29</text>
<text x="257.6" y="153.6" transform="rotate(-90 257.6 153.6)">31</text>
<text x="10.3" y="185.9">D</text>
<text x="285.3" y="185.9">D</text>
<text x="35" y="199.9">1</text>
<text x="85" y="199.9">2</text>
<text x="135" y="199.9">3</text>
<text x="185" y="199.9">4</text>
<text x="235" y="199.9">5</text>
<text x="285" y="199.9">6</text>
</g>
<g font-size="1.8" fill="#008484">
<text x="25.6" y="20.6">J1</text>
<text x="25.9" y="23.1">PWR-DC</text>
<text x="37.1" y="22.1">Power</text>
<text x="49.5" y="29.5">3.3V</text>
<text x="51" y="26.9">5V</text>
<text x="57.6" y="26.9">+5V</text>
<text x="57.8" y="29.3">+3.3V</text>
<text x="95.4" y="28.2">X1</text>
<text x="120.9" y="29.7">Clock</text>
<text x="194.5" y="24.5">Video</text>
<text x="245.5" y="24.5">Storage</text>
<text x="81.8" y="30.7">ECS-2200BX-100</text>
<text x="101.6" y="35.4" transform="rotate(-90 101.6 35.4)">Vcc</text>
<text x="101.9" y="30.1">+5V</text>
<text x="38.3" y="39.6">PWR</text>
<text x="48.2" y="40.9">~{RST}</text>
<text x="87.9" y="37.7">+5V</text>
<text x="96.1" y="37.7">EN</text>
<text x="101.6" y="41.9" transform="rotate(-90 101.6 41.9)">GND</text>
<text x="102.1" y="37.7">OUT</text>
<text x="113.9" y="37.7">CRYSTAL</text>
<text x="126.2" y="37.7">CLOCK</text>
<text x="195.8" y="39.6">~{VID_CS}</text>
<text x="246.6" y="39.6">~{SERIAL_CS}</text>
<text x="262.5" y="39.6">~{SRL_IRQ}</text>
<text x="25.5" y="44.7">10uF 16V</text>
<text x="28.1" y="46.6">C3</text>
<text x="101.5" y="45.3">GND</text>
<text x="195.8" y="42.8">CLOCK</text>
<text x="195.8" y="46">~{RESET}</text>
<text x="246.6" y="42.8">BUS_R~{W}</text>
<text x="246.6" y="46">CLOCK</text>
<text x="246.6" y="49.1">~{RESET}</text>
<text x="42.9" y="68.8">+5V</text>
<text x="26.4" y="72.6">10uF</text>
<text x="27.5" y="75.2">C4</text>
<text x="35.2" y="72.6">1uF</text>
<text x="35.7" y="75.2">C2</text>
<text x="49.3" y="75.8">CPU1</text>
<text x="195.6" y="75.3">Memory Unit</text>
<text x="247" y="75.3">Peripheral Handler</text>
<text x="30.4" y="79">GND</text>
<text x="38.7" y="79">GND</text>
<text x="49.6" y="78.4">W65C02SxP</text>
<text x="37.8" y="85.3">~{RES}</text>
<text x="47.6" y="85.6" transform="rotate(-90 47.6 85.6)">VDD</text>
<text x="53.9" y="87.9">A1</text>
<text x="53.9" y="85.3">A0</text>
<text x="53.9" y="90.4">A2</text>
<text x="53.9" y="93">A3</text>
<text x="53.9" y="95.5">A4</text>
<text x="196.4" y="91.7">~{SRAM_CS}</text>
<text x="196.4" y="94.9">~{ROM_CS}</text>
<text x="247.2" y="94.9">BUS_R~{W}</text>
<text x="247.2" y="91.7">~{PRP_CS}</text>
<text x="263.1" y="91.7">~{PRP_IRQ}</text>
<text x="53.9" y="98">A5</text>
<text x="53.9" y="100.6">A6</text>
<text x="121.4" y="101.2">U1A</text>
<text x="196.4" y="98">BUS_R~{W}</text>
<text x="247.2" y="98">CLOCK</text>
<text x="247.2" y="101.2">~{RESET}</text>
<text x="37.8" y="105.7">~{IRQ}</text>
<text x="53.9" y="103.1">A7</text>
<text x="53.9" y="105.7">A8</text>
<text x="106.2" y="103.8">U1B</text>
<text x="52.9" y="110.7">A10</text>
<text x="52.9" y="113.3">A11</text>
<text x="53.9" y="108.2">A9</text>
<text x="37.8" y="115.8">R/~{W}</text>
<text x="52.9" y="115.8">A12</text>
<text x="52.9" y="118.4">A13</text>
<text x="106.2" y="115.8">U1C</text>
<text x="37.8" y="123.4">RDY</text>
<text x="37.8" y="126">BE</text>
<text x="52.9" y="120.9">A14</text>
<text x="52.9" y="123.4">A15</text>
<text x="107.6" y="122.8">+5V</text>
<text x="53.9" y="131.1">D1</text>
<text x="53.9" y="128.5">D0</text>
<text x="37.8" y="136.1">~{VP}</text>
<text x="37.8" y="133.6">SYNC</text>
<text x="53.9" y="136.1">D3</text>
<text x="53.9" y="133.6">D2</text>
<text x="109.9" y="135.8" transform="rotate(-90 109.9 135.8)">VCC</text>
<text x="122.7" y="137.4">U1D</text>
<text x="30.2" y="142.5">+5V</text>
<text x="53.9" y="143.8">D6</text>
<text x="53.9" y="141.2">D5</text>
<text x="53.9" y="138.7">D4</text>
<text x="106" y="140.6">74AC00</text>
<text x="107.5" y="138">U1E</text>
<text x="240.7" y="138.7" transform="rotate(-90 240.7 138.7)">GND</text>
<text x="243.2" y="138.4" transform="rotate(-90 243.2 138.4)">+5V</text>
<text x="37.8" y="146.3">~{SO}</text>
<text x="47.6" y="148.5" transform="rotate(-90 47.6 148.5)">VSS</text>
<text x="53.9" y="146.3">D7</text>
<text x="109.9" y="145.3" transform="rotate(-90 109.9 145.3)">GND</text>
<text x="209.7" y="147.6">DEBUG1</text>
<text x="107.3" y="155.8">GND</text>
<text x="196.3" y="150.1">Conn_02x16_Odd_Even</text>
<text x="45" y="160.3">GND</text>
<text x="64.7" y="192.7">GND</text>
</g>
<g font-size="1.8" fill="#0000c2">
<text x="80" y="23.9">SYS CLOCK</text>
<text x="50.2" y="167.5">10K Pulldowns for DATA and ADDR buses</text>
</g>
<g font-size="1.8" fill="#000084">
<text x="180.1" y="30.8">ADDR[0..15]</text>
<text x="180.7" y="35.3">DATA[0..7]</text>
<text x="195.8" y="35.2">D[0..7]</text>
<text x="195.8" y="30.7">A[0..15]</text>
<text x="230.9" y="30.8">ADDR[0..15]</text>
<text x="232.1" y="35.3">DATA[0..7]</text>
<text x="246.6" y="35.2">D[0..7]</text>
<text x="246.6" y="30.7">A[0..15]</text>
<text x="76" y="82.9">ADDR[0..15]</text>
<text x="180.8" y="82.3">ADDR[0..15]</text>
<text x="196.4" y="82.2">A[0..15]</text>
<text x="231.6" y="82.3">ADDR[0..15]</text>
<text x="247.2" y="82.2">A[0..15]</text>
<text x="181.9" y="86.7">DATA[0..7]</text>
<text x="196.4" y="86.6">D[0..7]</text>
<text x="232.7" y="86.7">DATA[0..7]</text>
<text x="247.2" y="86.6">D[0..7]</text>
<text x="77" y="126.1">DATA[0..7]</text>
<text x="201" y="136.2">DATA[0..7]</text>
<text x="199.8" y="159.7">ADDR[0..15]</text>
<text x="25.1" y="172.4">DATA[0..7]</text>
<text x="62" y="172.4">ADDR[0..15]</text>
</g>
<g font-size="1.8" fill="#848400">
<text x="38.4" y="46.3">File: sch/power.kicad_sch</text>
<text x="114.1" y="45.7">File: sch/clock.kicad_sch</text>
<text x="195.9" y="66">File: sch/video.kicad_sch</text>
<text x="246.9" y="66">File: sch/storage.kicad_sch</text>
<text x="196.7" y="116.8">File: sch/memory.kicad_sch</text>
<text x="247.7" y="116.8">File: sch/peripheral.kicad_sch</text>
</g>
<g font-size="1.8">
<text x="62.2" y="89.4">ADDR2</text>
<text x="62.2" y="86.9">ADDR1</text>
<text x="62.2" y="84.4">ADDR0</text>
<text x="62.2" y="92">ADDR3</text>
<text x="62.2" y="94.5">ADDR4</text>
<text x="62.2" y="97.1">ADDR5</text>
<text x="62.2" y="99.6">ADDR6</text>
<text x="62.2" y="104.7">ADDR8</text>
<text x="62.2" y="102.1">ADDR7</text>
<text x="62.2" y="107.2">ADDR9</text>
<text x="92.7" y="105.3">ADDR15</text>
<text x="62.2" y="112.3">ADDR11</text>
<text x="62.2" y="109.8">ADDR10</text>
<text x="62.2" y="119.9">ADDR14</text>
<text x="62.2" y="114.8">ADDR12</text>
<text x="62.2" y="117.4">ADDR13</text>
<text x="92.7" y="117.4">ADDR14</text>
<text x="62.2" y="122.5">ADDR15</text>
<text x="62.2" y="127.5">DATA0</text>
<text x="62.2" y="130.1">DATA1</text>
<text x="62.2" y="132.6">DATA2</text>
<text x="62.2" y="135.2">DATA3</text>
<text x="62.2" y="137.7">DATA4</text>
<text x="62.2" y="140.2">DATA5</text>
<text x="62.2" y="142.8">DATA6</text>
<text x="219.4" y="141.9" transform="rotate(-90 219.4 141.9)">DATA0</text>
<text x="221.9" y="141.9" transform="rotate(-90 221.9 141.9)">DATA1</text>
<text x="224.4" y="141.9" transform="rotate(-90 224.4 141.9)">DATA2</text>
<text x="227" y="141.9" transform="rotate(-90 227 141.9)">DATA3</text>
<text x="62.2" y="145.3">DATA7</text>
<text x="229.6" y="144.7" transform="rotate(-90 229.6 144.7)">10 DATA4</text>
<text x="232.2" y="144.7" transform="rotate(-90 232.2 144.7)">12 DATA5</text>
<text x="234.7" y="144.7" transform="rotate(-90 234.7 144.7)">14 DATA6</text>
<text x="237.2" y="144.7" transform="rotate(-90 237.2 144.7)">16 DATA7</text>
<text x="37.8" y="182.5" transform="rotate(-90 37.8 182.5)">DATA0</text>
<text x="40.3" y="182.5" transform="rotate(-90 40.3 182.5)">DATA1</text>
<text x="42.8" y="182.5" transform="rotate(-90 42.8 182.5)">DATA2</text>
<text x="45.4" y="182.5" transform="rotate(-90 45.4 182.5)">DATA3</text>
<text x="47.9" y="182.5" transform="rotate(-90 47.9 182.5)">DATA4</text>
<text x="50.5" y="182.5" transform="rotate(-90 50.5 182.5)">DATA5</text>
<text x="53" y="182.5" transform="rotate(-90 53 182.5)">DATA6</text>
<text x="55.5" y="182.5" transform="rotate(-90 55.5 182.5)">DATA7</text>
<text x="75.9" y="182.5" transform="rotate(-90 75.9 182.5)">ADDR0</text>
<text x="78.4" y="182.5" transform="rotate(-90 78.4 182.5)">ADDR1</text>
<text x="80.9" y="182.5" transform="rotate(-90 80.9 182.5)">ADDR2</text>
<text x="83.5" y="182.5" transform="rotate(-90 83.5 182.5)">ADDR3</text>
<text x="86" y="182.5" transform="rotate(-90 86 182.5)">ADDR4</text>
<text x="88.6" y="182.5" transform="rotate(-90 88.6 182.5)">ADDR5</text>
<text x="91.1" y="182.5" transform="rotate(-90 91.1 182.5)">ADDR6</text>
<text x="93.6" y="182.5" transform="rotate(-90 93.6 182.5)">ADDR7</text>
<text x="96.2" y="182.5" transform="rotate(-90 96.2 182.5)">ADDR8</text>
<text x="98.7" y="182.5" transform="rotate(-90 98.7 182.5)">ADDR9</text>
<text x="101.3" y="182.5" transform="rotate(-90 101.3 182.5)">ADDR10</text>
<text x="103.8" y="182.5" transform="rotate(-90 103.8 182.5)">ADDR11</text>
<text x="106.3" y="182.5" transform="rotate(-90 106.3 182.5)">ADDR12</text>
<text x="108.9" y="182.5" transform="rotate(-90 108.9 182.5)">ADDR13</text>
<text x="111.4" y="182.5" transform="rotate(-90 111.4 182.5)">ADDR14</text>
<text x="114" y="182.5" transform="rotate(-90 114 182.5)">ADDR15</text>
</g>
<g font-size="1.8" fill="#008400">
<text x="219.4" y="160.6" transform="rotate(-90 219.4 160.6)">ADDR0</text>
<text x="221.9" y="160.6" transform="rotate(-90 221.9 160.6)">ADDR1</text>
<text x="224.4" y="160.6" transform="rotate(-90 224.4 160.6)">ADDR2</text>
<text x="227" y="160.6" transform="rotate(-90 227 160.6)">ADDR3</text>
<text x="229.5" y="160.6" transform="rotate(-90 229.5 160.6)">ADDR4</text>
<text x="232.1" y="160.6" transform="rotate(-90 232.1 160.6)">ADDR5</text>
<text x="234.6" y="160.6" transform="rotate(-90 234.6 160.6)">ADDR6</text>
<text x="237.1" y="160.6" transform="rotate(-90 237.1 160.6)">ADDR7</text>
<text x="239.7" y="160.6" transform="rotate(-90 239.7 160.6)">ADDR8</text>
<text x="242.2" y="160.6" transform="rotate(-90 242.2 160.6)">ADDR9</text>
<text x="244.8" y="161.6" transform="rotate(-90 244.8 161.6)">ADDR10</text>
<text x="247.3" y="161.6" transform="rotate(-90 247.3 161.6)">ADDR11</text>
<text x="249.8" y="161.6" transform="rotate(-90 249.8 161.6)">ADDR12</text>
<text x="252.4" y="161.6" transform="rotate(-90 252.4 161.6)">ADDR13</text>
<text x="254.9" y="161.6" transform="rotate(-90 254.9 161.6)">ADDR14</text>
<text x="257.5" y="161.6" transform="rotate(-90 257.5 161.6)">ADDR15</text>
</g>
<g font-size=".7" fill="#008484">
<text x="38.3" y="184.3" transform="rotate(-90 38.3 184.3)">1K</text>
<text x="40.9" y="184.3" transform="rotate(-90 40.9 184.3)">1K</text>
<text x="43.4" y="184.3" transform="rotate(-90 43.4 184.3)">1K</text>
<text x="46" y="184.3" transform="rotate(-90 46 184.3)">1K</text>
<text x="48.5" y="184.3" transform="rotate(-90 48.5 184.3)">1K</text>
<text x="51" y="184.3" transform="rotate(-90 51 184.3)">1K</text>
<text x="53.6" y="184.3" transform="rotate(-90 53.6 184.3)">1K</text>
<text x="56.1" y="184.3" transform="rotate(-90 56.1 184.3)">1K</text>
<text x="76.4" y="184.3" transform="rotate(-90 76.4 184.3)">1K</text>
<text x="79" y="184.3" transform="rotate(-90 79 184.3)">1K</text>
<text x="81.5" y="184.3" transform="rotate(-90 81.5 184.3)">1K</text>
<text x="84.1" y="184.3" transform="rotate(-90 84.1 184.3)">1K</text>
<text x="86.6" y="184.3" transform="rotate(-90 86.6 184.3)">1K</text>
<text x="89.1" y="184.3" transform="rotate(-90 89.1 184.3)">1K</text>
<text x="91.7" y="184.3" transform="rotate(-90 91.7 184.3)">1K</text>
<text x="94.2" y="184.3" transform="rotate(-90 94.2 184.3)">1K</text>
<text x="96.8" y="184.3" transform="rotate(-90 96.8 184.3)">1K</text>
<text x="99.3" y="184.3" transform="rotate(-90 99.3 184.3)">1K</text>
<text x="101.8" y="184.3" transform="rotate(-90 101.8 184.3)">1K</text>
<text x="104.4" y="184.3" transform="rotate(-90 104.4 184.3)">1K</text>
<text x="106.9" y="184.3" transform="rotate(-90 106.9 184.3)">1K</text>
<text x="109.5" y="184.3" transform="rotate(-90 109.5 184.3)">1K</text>
<text x="112" y="184.3" transform="rotate(-90 112 184.3)">1K</text>
<text x="114.5" y="184.3" transform="rotate(-90 114.5 184.3)">1K</text>
<text x="38.3" y="186.2" transform="rotate(-90 38.3 186.2)">R5</text>
<text x="40.9" y="186.2" transform="rotate(-90 40.9 186.2)">R6</text>
<text x="43.4" y="186.2" transform="rotate(-90 43.4 186.2)">R7</text>
<text x="46" y="186.2" transform="rotate(-90 46 186.2)">R8</text>
<text x="48.5" y="186.2" transform="rotate(-90 48.5 186.2)">R9</text>
<text x="51" y="186.2" transform="rotate(-90 51 186.2)">R10</text>
<text x="53.6" y="186.2" transform="rotate(-90 53.6 186.2)">R11</text>
<text x="56.1" y="186.2" transform="rotate(-90 56.1 186.2)">R12</text>
<text x="76.4" y="186.2" transform="rotate(-90 76.4 186.2)">R13</text>
<text x="79" y="186.2" transform="rotate(-90 79 186.2)">R14</text>
<text x="81.5" y="186.2" transform="rotate(-90 81.5 186.2)">R15</text>
<text x="84.1" y="186.2" transform="rotate(-90 84.1 186.2)">R16</text>
<text x="86.6" y="186.2" transform="rotate(-90 86.6 186.2)">R17</text>
<text x="89.1" y="186.2" transform="rotate(-90 89.1 186.2)">R18</text>
<text x="91.7" y="186.2" transform="rotate(-90 91.7 186.2)">R19</text>
<text x="94.2" y="186.1" transform="rotate(-90 94.2 186.1)">R20</text>
<text x="96.8" y="186.2" transform="rotate(-90 96.8 186.2)">R21</text>
<text x="99.3" y="186.2" transform="rotate(-90 99.3 186.2)">R22</text>
<text x="101.8" y="186.2" transform="rotate(-90 101.8 186.2)">R23</text>
<text x="104.4" y="186.2" transform="rotate(-90 104.4 186.2)">R24</text>
<text x="106.9" y="186.2" transform="rotate(-90 106.9 186.2)">R25</text>
<text x="109.5" y="186.2" transform="rotate(-90 109.5 186.2)">R26</text>
<text x="112" y="186.2" transform="rotate(-90 112 186.2)">R27</text>
<text x="114.5" y="186.2" transform="rotate(-90 114.5 186.2)">R28</text>
</g>
</svg>
